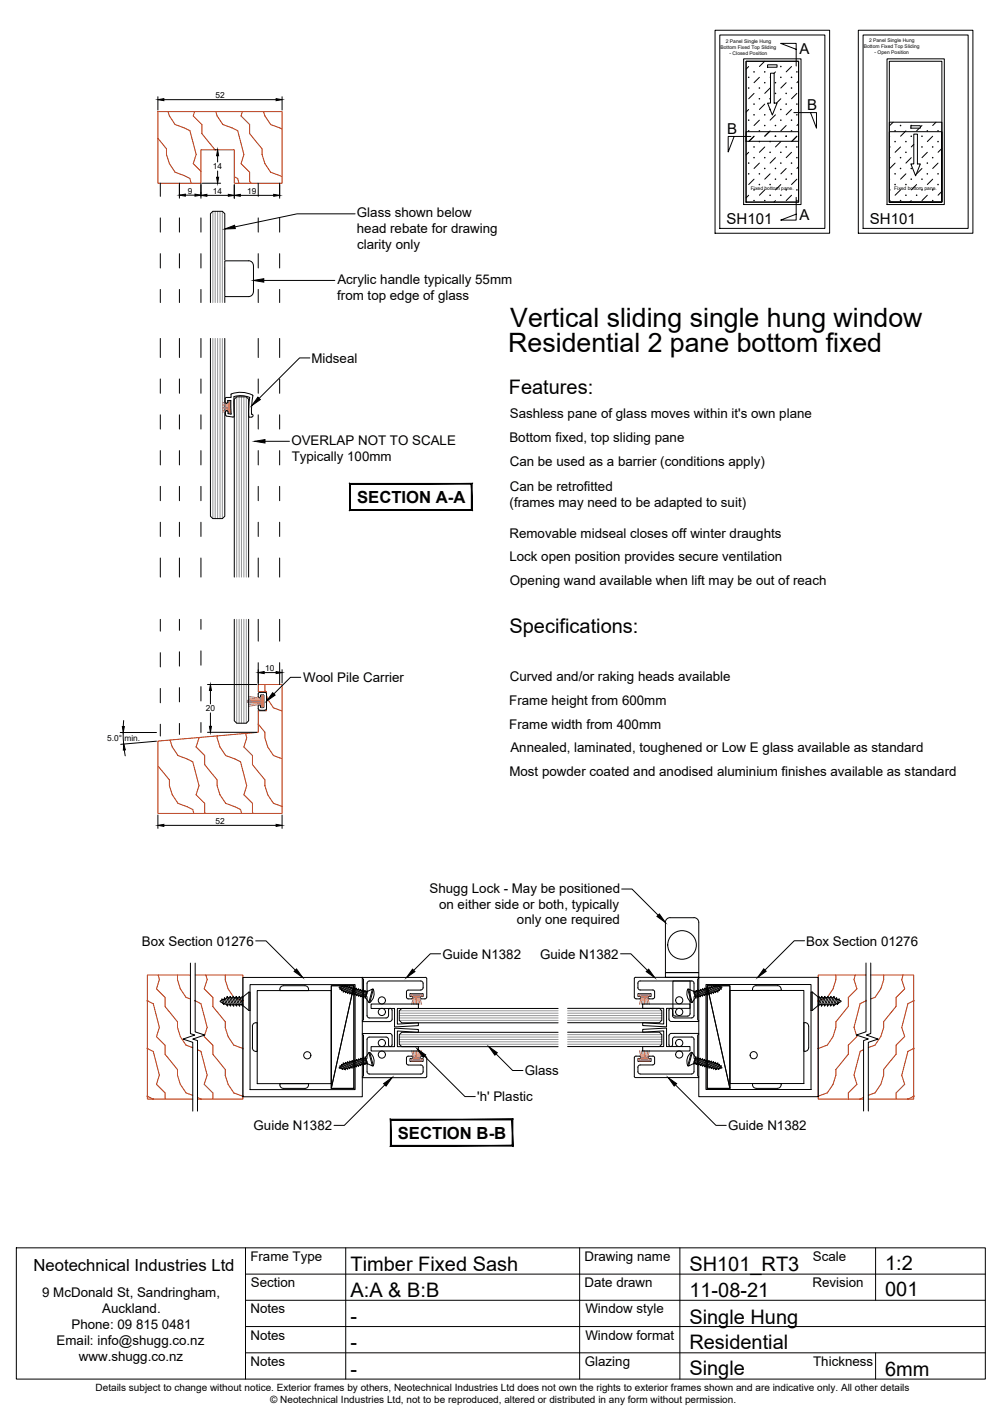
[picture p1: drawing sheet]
<svg xmlns="http://www.w3.org/2000/svg" width="210mm" height="297mm" viewBox="0 0 210 297" stroke-linecap="round" stroke-linejoin="round" font-family="sans-serif">
<!-- layer: APL Notes -->
<g fill="#000" stroke="#000" stroke-width=".21">
<path d="M98.7 101.4v5.4l.2 .1zM98.7 101.4l.2-.1v5.6zM73.4 101.4h25.3l.2-.1zM73.2 101.3h25.7l-25.5 .1zM73.2 101.3l.2 5.5v-5.4zM73.2 101.3l.2 5.5-.2 .1zM73.4 106.8l-.2 .1 25.5-.1zM73.2 106.9l25.5-.1 .2 .1z"/>
<path d="M107.3 234.6v5.3l.1 .2zM107.3 234.6l.1-.2v5.7zM81.9 234.6h25.4l.1-.2zM81.8 234.4h25.6l-25.5 .2zM81.8 234.4l.1 5.5v-5.3zM81.8 234.4l.1 5.5-.1 .2zM81.9 239.9l-.1 .2 25.5-.2zM81.8 240.1l25.5-.2 .1 .2z"/>
</g>
<!-- layer: AlumOutline -->
<g fill="none" stroke="#000" stroke-width=".21">
<path d="M33.6 38.4v2.7M37.6 38.4v2.7M42.1 38.4v2.7M54.1 38.4v2.7M58.6 38.4v2.7M33.6 45.6v3M33.6 53.1v3M37.6 45.6v3M37.6 53.1v3M42.1 45.6v3M42.1 53.1v3M54.1 45.6v3"/>
<path d="M54.1 53.1v3M58.6 45.6v3M58.6 53.1v3M33.6 60.6v2.8M33.6 70.9v4M33.6 79.4v3M37.6 60.6v2.8M37.6 70.9v4M37.6 79.4v3M42.1 60.6v2.8M42.1 70.9v4M42.1 79.4v3"/>
<path d="M54.1 60.6v2.8M54.1 70.9v4M54.1 79.4v3M58.6 60.6v2.8M58.6 70.9v4M58.6 79.4v3M33.6 86.9v3M33.6 94.4v3M37.6 86.9v3M37.6 94.4v3M42.1 86.9v3M42.1 94.4v3"/>
<path d="M54.1 86.9v3M54.1 94.4v3M58.6 86.9v3M58.6 94.4v3M33.6 101.9v3M33.6 109.4v3M33.6 116.9v4M37.6 101.9v3M37.6 109.4v3M37.6 116.9v4M42.1 101.9v3M42.1 109.4v3"/>
<path d="M42.1 116.9v4M54.1 101.9v3M54.1 109.4v3M54.1 116.9v4M58.6 101.9v3M58.6 109.4v3M58.6 116.9v4M33.6 129.7v2.5M33.6 136.7v3M37.6 129.7v2.3M37.6 136.5v3M42.1 129.7v2.1"/>
<path d="M42.1 136.3v3M54.1 129.7v4.6M54.1 138.8v4.6M58.6 129.7v4.6M58.6 138.8v4.6M33.6 144.2v3M33.6 151.7v2.5M37.6 144v3M37.6 151.5v2.3M42.1 143.8v3M42.1 151.3v2.1M50.9 204.8h25v25h-25z"/>
<path d="M52.4 206.3h22v21.9h-22zM75.9 204.9l.3 .2v8.5l-.3 .3 5.7 .1 .3-.1 .2-.4M76 204.7l-.1 .2M76 204.8h13.1M80.9 217.2l.2 .1 .3 .4v1.2a.38 .38 0 0 0 .4 .3 .38 .38 0 0 0 .3-.3v-1.9l-.2-.5h-6l.3 .4v8.5l-.3 .2 .1 .1M80.9 217.2h-3.5l-.4 .3-.1 4.2-.3 .3 .3 .3v2.2l.2 .4h11.3l.2-.4v-.9l-.2-.4-2.9-.1-.4-.4v-1.1l.2-.3h1.1v.4h-.5v.6h2.7v-.6h-.3M81.4 211.6a.37 .37 0 0 1 .3-.4 .37 .37 0 0 1 .4 .4M81.4 211.6l-.1 1.4-.4 .2M82.1 211.6v1.9M88.3 208.7l-.3 .3 .3 .2M88.3 208.8h.3v-.7h-2.7v.7h.5v.3l-1.1 .1-.2-.3v-1.1l.4-.4 2.9-.1 .2-.4v-.9l-.2-.4h-11.3l-.2 .4v2.2l-.3 .3 .3 .3 .1 4.2 .4 .2h3.5M89.1 204.7l.3 .3v3.9l-.2 .3h-.9"/>
<path d="M133.2 209.2l-.3-.4v-3.8l.2-.3h13.2l.1 .1-.3 .3v8.5l.3 .2M133.3 209.2h.7l.3-.2-.3-.3h-.4v-.6h2.8v.6h-.4l-.2 .3 .2 .2h.8M133.6 206.9l.1 .2 .4 .3h2.7M133.6 206v.9M134.1 205.5l-.4 .2-.1 .3M134.1 205.5h10.8M136.8 207.4l.3 .3v1.2l-.3 .3M140.1 211.6v1.9M140.1 211.6a.37 .37 0 0 1 .4-.4 .37 .37 0 0 1 .4 .4M140.1 213.5l.3 .4 .2 .1M140.6 216.5h-.2l-.3 .5v1.9a.37 .37 0 0 0 .4 .3 .37 .37 0 0 0 .4-.3v-1.2l.2-.4 3.8-.1 .4 .3 .1 4.2 .3 .3-.3 .3v2.2l-.3 .4-11 .1-.4-.3-.1-.2M140.6 216.5h5.8l-.3 .4v8.4l.2 .4h-13.2l-.2-.2v-3.9l.3-.4"/>
<path d="M140.6 214h5.7M140.9 211.6v1.4l.5 .2M141.4 213.2h3.5M144.9 205.5l.4 .2 .1 2.5 .3 .3-.3 .3v3.9l-.3 .5h-.2M146.4 213.8l-.1 .2M146.4 204.7h25v25h-25zM147.9 206.2h22v22h-22zM76 225.7h13.1M88.3 221.2l-.3 .3 .3 .2M88.3 221.2l.9 .1 .2 .3v3.9l-.3 .2M133.3 221.2h.7l.3 .3-.3 .2h-.4v.6h2.8v-.6h-.4l-.2-.2 .2-.3h.8M133.6 223.6v.9"/>
<path d="M136.8 221.2l.3 .4v1.1l-.3 .4M136.8 223.1h-2.7l-.4 .2-.1 .3"/>
</g>
<!-- layer: Glass -->
<g fill="none" stroke="#939598" stroke-width=".21">
<path d="M44.6 44.3v19.1M45.1 44.3v19.1M45.6 44.3v19.1M46.1 44.3v19.1M46.6 44.3v19.1M44.6 70.9v37.7M45.1 70.9v37.7M45.6 70.9v37.7M46.1 70.9v37.7M46.6 70.9v37.7M49.6 83.1v37.8M50.1 83.1v37.8"/>
<path d="M50.6 83.1v37.8M51.1 83.1v37.8M51.6 83.1v37.8M49.6 129.7v21.8M50.1 129.7v21.8M50.6 129.7v21.8M51.1 129.7v21.8M51.6 129.7v21.8M83.6 212.8h33.3M83.6 213.2h33.3M83.6 213.7h33.3M83.6 212.2h33.3"/>
<path d="M83.6 211.7h33.3M83.6 217.7h33.3M83.6 217.2h33.3M83.6 216.8h33.3M83.6 218.2h33.3M83.6 218.7h33.3M118.9 212.7h19.7M118.9 213.2h19.7M118.9 213.7h19.7M118.9 212.2h19.7M118.9 211.7h19.7M118.9 217.2h19.7"/>
<path d="M118.9 218.2h19.7M118.9 218.7h19.7M118.9 217.7h19.7M118.9 216.7h19.7"/>
</g>
<g fill="none" stroke="#000" stroke-width=".21">
<path d="M52.1 54.6a1.04 1.04 0 0 1 1 1v5.5a1.01 1.01 0 0 1-1 1M52.1 54.6h-5v7.5h5M44.1 70.9v37.2l.5 .5h2l.5-.5v-37.2M44.1 63.4v-18.6l.5-.5h2l.5 .5v18.6M49.1 120.9v-37.3l.5-.5h2l.5 .5v37.3M49.1 129.7v21.3l.5 .5h2l.5-.5v-21.3M77.7 210.3h9.9v1h-4.4v3.2l4.4-.2v.5l-5 .3v-3.8h-4.9zM77.7 219.3h4.9v-3.9l5 .3v.5l-4.4-.2v3.3h4.4v.9h-9.9zM116.9 211.3h-32.7l-.6 .4v2l.6 .6h32.7M116.9 216.2h-32.7l-.6 .6v1.9l.6 .6h32.7M118.9 211.2h19.2l.5 .5v2l-.5 .5h-19.2M118.9 216.2h19.2l.5 .5v2l-.5 .5h-19.2"/>
<path d="M134.6 210.3h9.9v.9h-4.9v3.9l-5-.3v-.6l4.4 .3v-3.3h-4.4zM134.6 215.6l5-.2v3.8h4.9v1h-9.9v-1h4.4v-3.3l-4.4 .3z"/>
<circle cx="80" cy="212" r=".75"/>
<circle cx="80" cy="209.6" r=".75"/>
<circle cx="80" cy="218.5" r=".75"/>
<circle cx="142.3" cy="218.5" r=".75"/>
<circle cx="142.3" cy="209.5" r=".75"/>
<circle cx="142.3" cy="212" r=".75"/>
<circle cx="80" cy="220.9" r=".75"/>
<circle cx="142.3" cy="220.9" r=".75"/>
</g>
<!-- layer: WeatherStrip -->
<g fill="none" stroke="#b85c73" stroke-width=".21">
<path d="M46.6 84.3l1.3 .4M46.6 84.6l1.3 .3M46.6 85l1.3 .1M46.6 85.3h1.3M47.9 84.1h.4v2.4h-.4zM47.9 85.9l-1.3 .5M47.9 85.7l-1.3 .3M47.9 85.5l-1.3 .2M48.1 84.1v2.4M51.8 146.9h3M51.8 147.1h3l-2.8 .2M52 146.6l2.8 .1h-3"/>
<path d="M52 145.9l2.8 .4M52 146.2l2.8 .3M54.8 145.7h.4v2.4h-.4zM54.8 147.5l-2.8 .5M54.8 147.3l-2.8 .3M55 145.7v2.4M86.1 208.2h2.4v.4h-2.4zM86.1 208.4h2.4M86.7 208.6l-.5 1.8M86.9 208.6l-.3 1.8M87.1 208.6l-.2 1.8M87.3 208.6v1.8"/>
<path d="M87.5 208.6l.1 1.8M87.7 208.6l.3 1.8M87.9 208.6l.4 1.8M133.8 208.2h2.4v.4h-2.4zM133.8 208.4h2.4M134.4 208.6l-.4 1.8M134.6 208.6l-.3 1.8M134.8 208.6l-.1 1.8M135 208.6v1.8M135.2 208.6l.2 1.8M135.4 208.6l.3 1.8M135.6 208.6l.5 1.8"/>
<path d="M86.1 221.9h2.4v.3h-2.4zM86.1 222h2.4M86.2 220.1l.5 1.8M86.6 220.1l.3 1.8M86.9 220.1l.2 1.8M87.3 220.1v1.8M87.6 220.1l-.1 1.8M88 220.1l-.3 1.8M88.3 220.1l-.4 1.8M133.8 221.8h2.4v.4h-2.4zM133.8 222h2.4M134 220.1l.4 1.7"/>
<path d="M134.3 220.1l.3 1.7M134.7 220.1l.1 1.7M135 220.1v1.7M135.4 220.1l-.2 1.7M135.7 220.1l-.3 1.7M136.1 220.1l-.5 1.7"/>
</g>
<!-- layer: Components -->
<g fill="none" stroke="#000" stroke-width=".21">
<path d="M47.2 83.5v.7l.2 .3 .3-.2v-.4h.6M47.4 83.3l-.2 .2M47.4 83.3h.9M47.5 86l.2 .3 .1 .3 .6 .1M48.3 83.9l.1 2.8M48.4 83.2h.1M48.4 86.7h.1M52.3 83.2a4.5 4.5 0 0 0-3.3-.1v4.2l-1.7-.2-.1-.9 .3-.2M52.3 83.2v.1M52.3 83.3l-.2 3.9 .2 .2h.4M52.7 86.7l.3 .4-.3 .3M53 82.9a4.9 4.9 0 0 0-4.6-.3v.6"/>
<path d="M53 82.9l-.3 1.9v2M54.7 145.6l.6 .1M54.7 148.2h.5M55.3 148.1l-.2 .1M55.3 145.7v2.4M55.5 145l.3 .4v3.2l-.3 .2-1.2-.1a.86 .86 0 0 1-.2-1h.4l.2 .5M55.5 145l-1.2 .1-.2 .3v.7h.4l.2-.5M140.4 192.2a1.01 1.01 0 0 0-1 1M140.4 192.2h5M145.4 192.2a1.01 1.01 0 0 1 1 1v10.5h-7v-10.5M46.4 209.5l-.3 .2v.1l.6 .3M46.4 209.5l.1-.2 .2 .2 .3-.2 .4 1.2"/>
<path d="M46.4 209.5l.3 .6M46.7 210.1l.2 .3v-.3M46.7 209.5l.2 .6M46.9 210.1l.5 .4M47 209.3v-.3l.3 .3M47.3 209.3l.4 1.2M47.4 210.5l.3 .3v-.3M47.5 209l.1-.3 .2 .3M47.5 209l.6 1.5M47.5 209l-.2 .3M47.7 210.5h.4M47.8 209h.3"/>
<path d="M47.8 209l.5 1.5M48.1 210.5l.2 .3v-.3M48.1 209l.1-.3 .2 .3M48.1 209l.6 1.5M48.3 210.5h.4M48.4 209h.4M48.4 209l.6 1.5M48.7 210.5l.3 .3v-.3h.3M48.8 209l.5 1.5M48.8 209v-.3l.3 .3M49.1 209h.3l.1-.3 .2 .3M49.1 209l.5 1.5"/>
<path d="M49.3 210.5l.3 .3v-.3M49.4 209l.5 1.5h-.3M49.7 209h.3M49.7 209l.5 1.5M50 209l.6 1.5h-.4v.3l-.3-.3M50 209l.1-.3 .2 .3M50.3 209h.4M50.3 209l.5 1.5M50.6 210.5l.2 .3v-.3M50.7 209l.2 .6M50.8 210.5h.1M50.9 208.9l1.2-1.1h.3v3.9h-.3l-1.2-1.1z"/>
<path d="M50.9 208.9l-.2-.2v.3M52.1 207.8v3.9M71.5 206.7l-.4 .1 .1 .4 .5-.5M71.7 207.4l.2 .2M71.7 206.7l.1-.2-.6 .5M71.9 207.6v.2l.2-.1M72.1 206.6l-.5 .7-.2-.2M72.1 206.6l.3-.2-.1 .2M72.1 206.6h-.4M72.1 207.7h.3M72.3 206.6l-.7 .9v-.2M72.3 206.6l.3 .1"/>
<path d="M72.4 207.7v.3l.2-.2M72.6 206.7l.2-.2v.2M72.6 206.7l-.7 .9M72.6 207.8l.2 .1M72.8 206.7l-.7 1M72.8 206.7l.3 .1M72.8 207.9v.2l.2-.2M73 207.9l.3 .1v.2l.2-.2M73.2 206.8l-.6 1M73.5 206.9l-.3-.1 .1-.2-.2 .2-.7 .9M73.5 206.9l.3-.2-.1 .3h.3l.2-.1-.7 1.1M73.5 208l.2 .1v.2l.2-.1"/>
<path d="M73.5 206.9l-.7 1M73.7 207l-.7 .9M73.9 208.2h.3M74 207l-.7 1M74.2 207.1l.2 .1-.7 .9M74.2 208.2v.3l.2-.2M74.4 208.3l.3 .1M74.4 207.2l.3-.2-.1 .2M74.6 207.2l.3 .1 .2-.2v.2M74.6 207.2l-.7 1M74.7 208.4l-.1 .2 .3-.2M74.9 208.4l.2 .1"/>
<path d="M74.9 207.3l-.7 .9M75.1 207.3l.2 .1M75.1 207.3l-.7 1M75.1 208.5v.2l.2-.2M75.3 208.5l.3 .1M75.3 207.4l.3-.2-.1 .3M75.3 207.4l-.6 1M75.5 207.5h.3M75.5 207.5l-.6 .9M75.6 208.6v.2l.2-.2 .2 .1M75.8 207.5l.2-.1v.2M75.8 207.5l-.7 1"/>
<path d="M76 207.6l.3 .1M76 207.6l-.7 .9M76 208.7v.2l.3-.1M76.3 207.7l.2-.2-.1 .2 .3 .1M76.3 208.8h.2M76.3 207.7l-.7 .9M76.4 207.7l-.6 .9M76.5 208.8v.3l.1-.1M76.7 208.6l-.2 .2M76.7 207.8l-.7 .9M76.9 207.9l-.6 .9M76.9 207.7l1.1-.5-.7 2.8"/>
<path d="M76.9 207.7l-.3 1.3 .7 1M76.9 207.7l-.2 .1M78 207.2h.2M78.2 207.2a2.34 2.34 0 0 1-.8 2.8M78.2 207.2l-.7 2.8h-.2M141 205.5h3.6v6.8l-.3 .5h-2.8l-.5-.2zM144.1 207.2a2.34 2.34 0 0 0 .7 2.8M144.1 207.2l.7 2.8h.2M144.3 207.2h-.2M145.3 207.7v-.1l.3 .2M145.4 207.9l.6 .9M145.6 207.8l.7 .9"/>
<path d="M145.6 208.6l.2 .2M145.7 209l-.3-1.3-1.1-.5 .7 2.8M145.7 209l-.7 1M145.8 208.8v.3l-.1-.1M145.8 207.7l.7 .9M146 207.6l-.2-.1v.2l-.2 .1M146 207.6l.7 1M146 208.8h-.2M146.3 208.7v.2l-.3-.1M146.3 207.6h-.3M146.3 207.6l.7 .9M146.5 207.5l-.3-.1 .1 .2"/>
<path d="M146.5 207.5l.7 1M146.7 208.6v.2l-.2-.2-.2 .1M146.8 207.4l-.3 .1M146.8 207.4l.6 1M146.9 207.4l-.2-.2 .1 .2M146.9 207.4l.7 1M147 208.5l-.3 .1M147.2 208.5v.2l-.2-.2M147.2 207.3l-.3 .1M147.2 207.3l.7 1M147.4 207.3l.7 .9M147.4 208.4l-.2 .1"/>
<path d="M147.6 208.4v.2l-.2-.2M147.7 207.2l-.3 .1-.2-.2v.2M147.7 207.2l.6 1M147.9 207.1l-.3-.1 .1 .2M147.9 208.3l-.3 .1M148.1 208.2v.3l-.2-.2M148.1 207.1h-.2l.6 1M148.3 207l.7 1M148.3 208.2h-.2M148.6 207l.6 .9M148.8 206.9l.2-.1v-.2l.2 .2 .7 .9M148.8 206.9l-.3-.2 .1 .3h-.3l-.2-.1 .7 1.1"/>
<path d="M148.8 208l-.3 .1 .1 .2-.3-.1M148.8 206.9l.7 .9M149 206.8l.7 1M149.2 207.9l-.2 .1v.2l-.2-.2M149.5 207.8v.3l-.3-.2M149.5 206.7l.6 1M149.5 206.7l-.3 .1M149.7 206.7l-.2-.2v.2M149.7 206.7l.7 .9M149.7 207.8h-.2M149.9 207.7v.2l-.2-.1M150 206.6l.7 .9v-.2"/>
<path d="M150 206.6l-.3 .1M150.1 206.5l.6 .8 .2-.2M150.1 206.5l-.2-.1 .1 .2M150.1 206.5l.5 .1M150.1 207.7h-.2M150.4 207.6v.2l-.3-.1M150.6 207.4l-.2 .2M150.8 206.7h.4l-.1 .5-.6-.7 .5 .5M169.9 207.8h.3l1.2 1.1v1.7l-1.2 1.1h-.3zM170.2 207.8v3.9M171.4 210.5h.1M171.4 208.9l.2-.2v.3"/>
<path d="M171.4 210.5v.3l.3-.3M171.6 209h.4M171.6 209l-.2 .6M172 209l.2-.3v.3M172 209l-.6 1.5M172.2 209l-.5 1.5h.4v.3l.2-.3M172.2 209h.4M172.6 209l.2-.3 .1 .3h.3M172.6 209l-.5 1.5M172.7 210.5v.3l.3-.3M172.9 209l-.6 1.5h.4M173 210.5h.3v.3l.3-.3"/>
<path d="M173.2 209l-.5 1.5M173.2 209l.3-.3v.3M173.5 209h.4M173.5 209l-.5 1.5M173.6 210.5h.4M173.9 209l.2-.3 .1 .3M173.9 209l-.6 1.5M174 210.5v.3l.2-.3M174.2 209h.3M174.2 209l-.6 1.5M174.2 210.5h.4M174.5 209l.2-.3 .1 .3"/>
<path d="M174.5 209l-.5 1.5M174.6 210.5v.3l.3-.3M174.8 209l-.6 1.5M174.8 209l.2 .3M175 209.3l.3-.3v.3M175 209.3l-.4 1.2M175.4 210.1v.3l.2-.3M175.4 210.1l-.5 .4M175.6 209.5l-.2 .6M175.8 209.5l.4 .1v.2l-.6 .3M175.8 209.5v-.3l-.2 .3-.3-.2-.4 1.2M175.8 209.5l-.2 .6"/>
<path d="M71.2 223.5l.6 .5-.6-.7-.1 .4 .4 .1M71.4 223.4l.2-.2 .5 .8M71.6 223.2v-.2l.7 .9M71.7 223.9l.4 .1M71.9 222.9l.7 .9M71.9 222.9l-.2 .2M72.1 222.8l-.2-.2v.3M72.1 222.8l.7 1M72.3 223.9l.1 .2-.3-.1M72.4 222.7l.9 1.2-.1-.2 .3-.1M72.4 222.7l-.3 .1M72.6 222.7l-.2-.2v.2"/>
<path d="M72.6 222.7l.6 1M72.6 223.8l-.3 .1M72.8 223.8v.2l-.2-.2M72.8 222.6l.7 1M72.8 222.6l-.2 .1M73 222.6l.7 .9M73 222.6l-.2-.2v.2M73.1 223.7l-.3 .1M73.3 222.5l.7 1M73.5 222.4l-.2-.1v.2l-.3 .1M73.5 222.4l.7 1.2-.2-.1h-.3l.1 .2-.3-.1M73.7 222.4l.7 .9-.2 .1"/>
<path d="M73.9 222.3l-.2-.1v.2h-.2M73.9 222.3l.7 1M74.2 222.3h-.3M74.2 222.3l.7 .9M74.4 222.2l-.2-.2v.3M74.4 222.2l.7 1M74.6 223.3l.1 .2-.3-.2M74.7 222.1l-.3 .1M74.7 222.1l.6 1M74.9 222.1l-.3-.2 .1 .2M74.9 222.1l.6 .9M75.1 223.2v.2l-.2-.2-.3 .1"/>
<path d="M75.1 222l-.2 .1M75.1 222l.7 1M75.3 222l-.2-.2v.2M75.3 222l.7 .9M75.3 223.1l-.2 .1M75.5 223l.1 .3-.3-.2M75.6 221.9l-.3 .1M75.6 221.9l.7 .9M75.8 223h-.3M75.8 221.8l.6 1M76 222.9v.2l-.2-.1M76 221.8h-.2l-.2-.1v.2"/>
<path d="M76 221.8l.7 .9M76.3 221.7l-.3-.2v.3M76.3 222.8l-.3 .1M76.3 221.7l.6 .9M76.5 221.6l-.2 .1M76.5 221.6l.2 .3M76.6 221.5l-.1-.1v.2M76.7 222.7l-.3 .1 .1 .2-.2-.2M76.7 222.7l.3 .2-.1-.1M77.3 220.5l.7 2.8-1.1-.5M77.3 220.5l-.7 1 .3 1.3M77.4 220.5a2.34 2.34 0 0 1 .8 2.7"/>
<path d="M77.5 220.5l.7 2.8M77.5 220.5h-.2M78.2 223.3h-.2M144.8 220.4a2.34 2.34 0 0 0-.7 2.8M145 220.5l-.7 2.8 1.1-.5 .3-1.3M145 220.5l-.2-.1-.7 2.9h.2M145 220.5l.7 1M145.6 222.7l.2 .1v.2l.2-.2M145.6 222.7l-.3 .1M145.7 221.5l.1-.1v.2M145.8 221.6l.2 .1M145.8 221.6l-.2 .3"/>
<path d="M146 222.8l.3 .1M146 221.7l.3-.2v.3M146 221.7l-.6 .9M146.3 221.8h.2l.2-.1v.2M146.3 221.8l-.7 .9M146.3 222.9l-.1 .2 .3-.1M146.5 223h.3M146.5 221.8l-.7 1M146.7 221.9h.3M146.7 221.9l-.7 .9M146.8 223l-.1 .2 .2-.1M146.9 223.1h.3"/>
<path d="M147 221.9l.2-.1v.2M147 221.9l-.7 1M147.2 222l.2 .1M147.2 222l-.7 1M147.2 223.1v.3l.2-.2 .3 .1M147.4 222.1l.2-.2v.2M147.4 222.1l-.6 .9M147.6 222.1l.3 .1M147.6 222.1l-.7 1M147.7 223.3l-.1 .2 .3-.2M147.9 222.2l.2-.2v.3M147.9 222.2l-.7 .9"/>
<path d="M148.1 222.3h.2M148.1 222.3l-.7 .9M148.3 222.3l.3-.1-.1 .2h.3M148.3 222.3l-.6 1M148.5 222.4l-.6 .9 .2 .1M148.8 222.4l.2-.1v.2l.2 .1M148.8 222.4l-.7 1.2 .2-.2 .3 .1-.1 .2 .3-.1M149 222.5l-.7 .9M149.2 222.6l-.6 .9M149.2 223.7l.3 .1M149.2 222.6l.3-.2v.2M149.5 222.6l-.7 1"/>
<path d="M149.5 222.6l.2 .1M149.5 223.8v.2l.2-.2M149.7 223.8l.3 .1M149.7 222.7l.2-.2v.2M149.7 222.7l-.7 .9M149.9 222.7l-.7 1-.2 .1v-.2h-.2M149.9 222.7l.2 .1M150 223.9l-.1 .2 .2-.2M150.1 222.8l.3-.2v.3M150.1 222.8l-.6 1M150.4 222.9l-.7 .9M150.4 222.9l.2 .1"/>
<path d="M150.6 223.8l-.5 .1M150.7 223.2v-.3l-.7 1M150.9 223.3l-.2-.1-.6 .7M151 223.4l-.5 .6 .6-.8 .1 .5-.4 .1"/>
<circle cx="142.9" cy="197.9" r="3"/>
</g>
<!-- layer: Timber 1 -->
<g fill="none" stroke="#b82e00" stroke-width=".21">
<path d="M33.1 23.4h26v15h-10v-7h-7v7h-9zM33.1 29l1.8 2.2v1.2l.6 1.9 1.2 1.8 3.1 1.3 .2 1M35.2 23.4l.3 .9 1.2 1.8 3.1 1.3 1.3 5M40.8 23.4l-.3 .9 1.8 1.8v1.9l2.6 3.2v.2M41.1 32.4l-.6 1.9 1.6 1.6M45.2 23.4l.3 .9 1.2 1.8 3.1 1.3 1.3 5M49.1 37l.7 .4 .3 1M50.8 23.4l-.3 .9 1.8 1.8v1.9l2.6 3.2v1.2l.6 1.9 1.2 1.8 2.4 .9M51.1 32.4l-.6 1.9 1.8 1.8v1.9l.3 .4M55.2 23.4l.3 .9 1.2 1.8 2.4 .9M33.1 155.2l21-1.8v-4.5h1.7v-4h-1.7v-1.5h5v27h-26zM35.6 155l.5 1.5 1.2 1.8 3.1 1.3 1.3 5-.6 1.9 1.8 1.8v1.9l.2 .2"/>
<path d="M41.6 154.5l-.5 2 1.8 1.8v1.9l2.6 3.2v1.2l.6 1.9 1.2 1.8 3.1 1.3 .2 .8M45.5 154.1l.6 2.4 1.2 1.8 3.1 1.3 1.3 5-.6 1.9 1.8 1.8v1.9l.2 .2M51.4 153.6l.3 1-.6 1.9 1.8 1.8v1.9l2.6 3.2v1.2l.6 1.9 1.2 1.8 1.8 .6M54.1 151.7l1.4 1.7v1.2l.6 1.9 1.2 1.8 1.8 .6M55.5 143.4l.1 1.5M55.8 145.7l.3 .8 1.2 1.8 1.8 .6M33.1 160.4l2.4 3v1.2l.6 1.9 1.2 1.8 3.1 1.3 .2 .8M30.9 209.6l1.2 .7M30.9 219.7l1.2 .5 1.3 5M32.1 210.2l1.3 5.1M33.1 204.2l.3 1M33.4 215.3l-.6 1.9 1.8 1.8v1.8l2.6 3.3v1.1l.6 1.9 1.2 1.8 1.4 .6"/>
<path d="M33.4 205.2l-.6 1.9 1.8 1.8v1.9l2.6 3.2v1.3l.6 1.8 1.2 1.9M37.2 204.2v1l.6 1.9 1.2 1.8 .9 .4M39 218.9l1.4 .6M39.9 204.2h-9v26h9.5M40.9 204.2h10v26h-9.5M40.9 209.6l1.2 .7M41.4 219.9l.7 .3 1.3 5M42.1 210.2l1.3 5.1M43.1 204.2l.3 1M43.4 215.3l-.6 1.9 1.8 1.8v1.8l2.6 3.3v1.1l.6 1.9 1.2 1.8 1.9 .7M43.4 205.2l-.6 1.9 1.8 1.8v1.9l2.6 3.2v1.3l.6 1.8 1.2 1.9M47.2 204.2v1l.6 1.9 1.2 1.8 1.9 .7"/>
<path d="M49 218.9l1.9 .7M173.3 208.9l-1.9 .7M175.1 204.2v1l-.6 1.9-1.2 1.8M179.1 204.2l-.2 1 .6 1.9-1.8 1.8v1.9l-2.6 3.2v1.2l-.6 1.9-1.2 1.8-1.9 .7M180.9 219.9l-.7 .3-1.3 5 .6 1.9-1.8 1.8v1.3M181.4 209.6l-1.2 .6-1.3 5 .6 1.9-1.8 1.8v1.9l-2.6 3.2v1.2M181.4 204.2h-10v26h9.5M182.4 204.2h9v26h-9.5M183.3 208.9l-.9 .4M185.1 204.2v1l-.6 1.9-1.2 1.8M185.1 214v1.2l-.6 1.9-1.2 1.8-1.4 .5M189.2 204.2l-.3 1 .6 1.9-1.8 1.8v1.9l-2.6 3.2"/>
<path d="M191.4 209.6l-1.2 .6-1.3 5 .6 1.9-1.8 1.8v1.9l-2.6 3.2M191.4 219.6l-1.2 .6-1.3 5 .6 1.9-1.8 1.8v1.3M30.9 229.6l1.2 .6M33.4 225.2l-.6 1.9 1.8 1.8v1.3M41.4 229.9l.7 .3M43.4 225.2l-.6 1.9 1.8 1.8v1.3M173.3 228.9l-1.9 .7M175.1 225.2l-.6 1.9-1.2 1.8M180.9 229.9l-.7 .3M183.3 228.9l-1.4 .5M185.1 224v1.2M185.1 225.2l-.6 1.9-1.2 1.8"/>
<path d="M191.4 229.6l-1.2 .6"/>
</g>
<!-- layer: Dimensions -->
<g fill="none" stroke="#000" stroke-width=".21">
<path d="M33.1 20.3v2.8M34.3 20.9h23.5M37.6 38.7v2.8M42.1 38.7v2.8M42.4 38.4h3.8M45 31.4h.3M45.6 32.6v1.3M45.6 35.8v1.3M49.1 38.7v2.8M58.6 38.7v2.8M59.1 20.3v2.8M38.8 40.9h2"/>
<path d="M43.3 40.9h4.5M50.3 40.9h7M25.2 153.4h7.6M25.8 153.4l.1 2.5M25.9 150.9l-.1 1.3M26 157.1l.2 1.2M32.8 155.3l-7.5 .6M43.5 153.4h10.3M43.5 143.4h10.3M44.1 144.6v2.9M44.1 149.3v2.9M54.1 140.3v2.8"/>
<path d="M55.3 140.9h2.5M59.1 140.3v2.8M33.1 170.7v2.8M34.3 172.9h23.5M59.1 170.7v2.8"/>
</g>
<g fill="#000" stroke="#000" stroke-width=".21">
<path d="M33.1 20.9l1.2-.2v.4zM45.4 37.1h.4l-.2 1.3zM45.6 31.4l.2 1.2h-.4zM57.8 20.7l1.3 .2-1.3 .2zM37.6 40.9l1.2-.2v.4zM40.8 40.7l1.3 .2-1.3 .2zM42.1 40.9l1.2-.2v.4zM47.8 40.7l1.3 .2-1.3 .2zM49.1 40.9l1.2-.2v.4zM57.3 40.7l1.3 .2-1.3 .2zM25.9 155.9l.4 1.2h-.5zM25.6 152.2h.4l-.2 1.2z"/>
<path d="M43.9 152.2h.4l-.2 1.2zM44.1 143.4l.2 1.2h-.4zM54.1 140.9l1.2-.2v.4zM57.8 140.7l1.3 .2-1.3 .2zM33.1 172.9l1.2-.2v.4zM57.8 172.7l1.3 .2-1.3 .2z"/>
</g>
<!-- layer: Glass -->
<g fill="#fff" stroke="#fff" stroke-width=".21">
<path d="M47.1 54.6h5.2zM47.1 54.6h5.2z"/>
<path d="M47.1 54.6l5.3 .1zM47.1 54.6l5.3 .1z"/>
<path d="M47.1 54.7l5.5 .1zM47.1 54.7l5.5 .1z"/>
<path d="M47.1 54.8l5.6 .1zM47.1 54.8l5.6 .1h-5.6z"/>
<path d="M47.1 54.9l5.7 .1-.1-.1zM47.1 54.9l5.7 .1h-5.7z"/>
<path d="M47.1 55l5.9 .1-.2-.1zM47.1 55l5.9 .1h-5.9z"/>
<path d="M47.1 55.1l5.9 .2v-.2zM47.1 55.1l5.9 .2h-5.9z"/>
<path d="M47.1 55.3l6 .2-.1-.2zM47.1 55.3l6 .2h-6z"/>
<path d="M47.1 55.5l6 .1v-.1zM47.1 55.5l6 .1h-6z"/>
<path d="M47.1 55.6l6 5.5v-5.5zM47.1 55.6l6 5.5h-6z"/>
<path d="M47.1 61.1l6 .2v-.2zM47.1 61.1l6 .2h-6z"/>
<path d="M47.1 61.3l5.9 .2 .1-.2zM47.1 61.3l5.9 .2h-5.9z"/>
<path d="M47.1 61.5l5.9 .1v-.1zM47.1 61.5l5.9 .1h-5.9z"/>
<path d="M47.1 61.6l5.7 .2 .2-.2zM47.1 61.6l5.7 .2h-5.7z"/>
<path d="M47.1 61.8l5.6 .1 .1-.1zM47.1 61.8l5.6 .1h-5.6z"/>
<path d="M47.1 61.9l5.5 .1 .1-.1zM47.1 61.9l5.5 .1h-5.5z"/>
<path d="M47.1 62h5.5zM47.1 62l5.3 .1z"/>
<path d="M47.1 62.1h5.3zM47.1 62.1h5.2z"/>
<path d="M47.1 62.1h5.2zM47.1 62.1h5z"/>
</g>
<!-- layer: TitleBlock -->
<g fill="none" stroke="#000" stroke-width=".21">
<path d="M149.8 6.3h24v42.6h-24zM150.8 7.3h22v40.5h-22zM155.8 12.3h12v30.5h-12zM156.3 12.8h11v29.5h-11zM156.3 12.8h11v16.8h-11zM156.8 13.9l-.5 .6M158 19.6l-1.2 1.1M159.1 16.2l-1.1 1.1M160.2 12.8l-1.1 1.1M160.8 13.6h2v.5h-2zM161.3 18.4l-1.1 1.2M161.4 15.3h.8v6.3h.6l-1 2.5-1-2.5h.6z"/>
<path d="M161.4 16.1l-.1 .1M162.4 15.1l-.2 .3M164.7 17.3l-1.1 1.1M165.8 13.9l-1.1 1.2M166.8 10.3l-3.3-1.2h3.3v4.7M166.9 19.6l-1.1 1.1M167.3 17l-.4 .3M179.8 6.3h24v42.6h-24zM180.8 7.3h22v40.5h-22zM185.8 12.3h12v30.5h-12zM186.3 12.8h11v29.5h-11zM153.8 28.6l-1.3 3.2v-3.2h4.8"/>
<path d="M156.3 27.6h11v14.7h-11zM156.8 22.9l-.5 .6M156.8 31.9l-.5 .6M158 28.5l-1.2 1.2M158 37.5l-1.2 1.2M159.1 25.2l-1.1 1.1M159.1 34.2l-1.1 1.1M160.2 21.8l-1.1 1.1M160.2 30.8l-1.1 1.1M160.2 39.8l-1.1 1.1M161.3 27.4l-1.1 1.1M161.3 36.4l-1.1 1.1"/>
<path d="M162.4 24.1l-1.1 1.1M162.4 33l-1.1 1.2M163.6 20.7l-.9 .9M163.6 29.7l-1.2 1.1M163.6 38.7l-1.2 1.1M164.7 26.3l-1.1 1.1M164.7 35.3l-1.1 1.1M165.8 22.9l-1.1 1.2M165.8 31.9l-1.1 1.1M165.9 29.6l1-1.1-1.1 1.2M166.3 23.6h4.7v3.2l-1.2-3.2M166.9 37.5l-1.1 1.2"/>
<path d="M167.3 25.9l-.4 .4M167.3 34.9l-.4 .4M186.3 25.6h11v16.7h-11h11v-14.7h-11v14.7zM186.4 28.5l-.1 .1M186.4 37.5l-.1 .1M187.1 25.6l-.7 .7M187.5 34.2l-1.1 1.1M188.7 30.8l-1.2 1.1M188.7 39.8l-1.2 1.1M189.8 27.4l-1.1 1.1M189.8 36.4l-1.1 1.1M190.8 26.3h2v.5h-2z"/>
<path d="M190.9 33l-1.1 1.2M191.4 28.1h.8v6.2h.6l-1 2.5-1-2.5h.6zM191.4 30.3l-.5 .5M192 38.7l-1.1 1.1M192.6 26.8l-.6 .6M193.1 26.3l-.3 .3M193.1 35.3l-1.1 1.1M194.3 31.9l-1.2 1.1M195.4 28.5l-1.1 1.2M195.4 37.5l-1.1 1.2M196.1 25.6l-.7 .7M196.5 34.2l-1.1 1.1"/>
<path d="M197.3 31.1l-.8 .8M156.8 40.9l-.5 .6M162.4 42l-.3 .3M165.8 40.9l-1.1 1.1M166.8 41.3v4.8h-3.3l3.3-1.2M190.9 42l-.3 .3M194.3 40.9l-1.2 1.1M197.3 40.1l-.8 .8"/>
</g>
<g fill="#000" stroke="#000" stroke-width=".21">
<circle cx="156.8" cy="18.4" r=".06"/>
<circle cx="156.8" cy="16.2" r=".06"/>
<circle cx="158" cy="15.1" r=".06"/>
<circle cx="159.1" cy="18.4" r=".06"/>
<circle cx="160.2" cy="17.3" r=".06"/>
<circle cx="160.2" cy="15.1" r=".06"/>
<circle cx="162.4" cy="17.3" r=".06"/>
<circle cx="162.4" cy="19.6" r=".06"/>
<circle cx="163.6" cy="13.9" r=".06"/>
<circle cx="163.6" cy="16.2" r=".06"/>
<circle cx="164.7" cy="19.6" r=".06"/>
<circle cx="165.8" cy="16.2" r=".06"/>
<circle cx="165.8" cy="18.4" r=".06"/>
<circle cx="166.9" cy="15.1" r=".06"/>
<circle cx="156.8" cy="36.4" r=".06"/>
<circle cx="156.8" cy="25.2" r=".06"/>
<circle cx="156.8" cy="27.4" r=".06"/>
<circle cx="156.8" cy="34.2" r=".06"/>
<circle cx="158" cy="30.8" r=".06"/>
<circle cx="158" cy="33" r=".06"/>
<circle cx="158" cy="21.8" r=".06"/>
<circle cx="158" cy="39.8" r=".06"/>
<circle cx="158" cy="24.1" r=".06"/>
<circle cx="159.1" cy="27.4" r=".06"/>
<circle cx="159.1" cy="36.4" r=".06"/>
<circle cx="159.1" cy="38.7" r=".06"/>
<circle cx="159.1" cy="20.7" r=".06"/>
<circle cx="159.1" cy="29.7" r=".06"/>
<circle cx="160.2" cy="26.3" r=".06"/>
<circle cx="160.2" cy="33" r=".06"/>
<circle cx="160.2" cy="24.1" r=".06"/>
<circle cx="160.2" cy="35.3" r=".06"/>
<circle cx="161.3" cy="38.7" r=".06"/>
<circle cx="161.3" cy="20.7" r=".06"/>
<circle cx="161.3" cy="29.7" r=".06"/>
<circle cx="161.3" cy="31.9" r=".06"/>
<circle cx="161.3" cy="22.9" r=".06"/>
<circle cx="162.4" cy="26.3" r=".06"/>
<circle cx="162.4" cy="35.3" r=".06"/>
<circle cx="162.4" cy="37.5" r=".06"/>
<circle cx="162.4" cy="28.5" r=".06"/>
<circle cx="163.6" cy="31.9" r=".06"/>
<circle cx="163.6" cy="25.2" r=".06"/>
<circle cx="163.6" cy="34.2" r=".06"/>
<circle cx="163.6" cy="22.9" r=".06"/>
<circle cx="164.7" cy="30.8" r=".06"/>
<circle cx="164.7" cy="28.5" r=".06"/>
<circle cx="164.7" cy="21.8" r=".06"/>
<circle cx="164.7" cy="37.5" r=".06"/>
<circle cx="164.7" cy="39.8" r=".06"/>
<circle cx="165.8" cy="25.2" r=".06"/>
<circle cx="165.8" cy="34.2" r=".06"/>
<circle cx="165.8" cy="36.4" r=".06"/>
<circle cx="165.8" cy="27.4" r=".06"/>
<circle cx="166.9" cy="39.8" r=".06"/>
<circle cx="166.9" cy="21.8" r=".06"/>
<circle cx="166.9" cy="33" r=".06"/>
<circle cx="166.9" cy="24.1" r=".06"/>
<circle cx="166.9" cy="30.8" r=".06"/>
<circle cx="186.4" cy="39.8" r=".06"/>
<circle cx="186.4" cy="30.8" r=".06"/>
<circle cx="186.4" cy="33" r=".06"/>
<circle cx="187.5" cy="27.4" r=".06"/>
<circle cx="187.5" cy="29.7" r=".06"/>
<circle cx="187.5" cy="36.4" r=".06"/>
<circle cx="187.5" cy="38.7" r=".06"/>
<circle cx="188.6" cy="33" r=".06"/>
<circle cx="188.6" cy="26.3" r=".06"/>
<circle cx="188.6" cy="35.3" r=".06"/>
<circle cx="189.8" cy="29.7" r=".06"/>
<circle cx="189.8" cy="31.9" r=".06"/>
<circle cx="189.8" cy="38.7" r=".06"/>
<circle cx="190.9" cy="37.5" r=".06"/>
<circle cx="190.9" cy="26.3" r=".06"/>
<circle cx="190.9" cy="28.5" r=".06"/>
<circle cx="190.9" cy="35.3" r=".06"/>
<circle cx="193.1" cy="39.8" r=".06"/>
<circle cx="193.1" cy="37.5" r=".06"/>
<circle cx="193.1" cy="28.5" r=".06"/>
<circle cx="193.1" cy="30.8" r=".06"/>
<circle cx="194.3" cy="36.4" r=".06"/>
<circle cx="194.3" cy="27.4" r=".06"/>
<circle cx="194.3" cy="34.2" r=".06"/>
<circle cx="195.4" cy="30.8" r=".06"/>
<circle cx="195.4" cy="33" r=".06"/>
<circle cx="195.4" cy="39.8" r=".06"/>
<circle cx="196.5" cy="27.4" r=".06"/>
<circle cx="196.5" cy="38.7" r=".06"/>
<circle cx="196.5" cy="29.7" r=".06"/>
<circle cx="196.5" cy="36.4" r=".06"/>
<circle cx="158" cy="42" r=".06"/>
<circle cx="160.2" cy="42" r=".06"/>
<circle cx="161.3" cy="40.9" r=".06"/>
<circle cx="163.6" cy="40.9" r=".06"/>
<circle cx="166.9" cy="42" r=".06"/>
<circle cx="186.4" cy="42" r=".06"/>
<circle cx="188.6" cy="42" r=".06"/>
<circle cx="189.8" cy="40.9" r=".06"/>
<circle cx="192" cy="40.9" r=".06"/>
<circle cx="195.4" cy="42" r=".06"/>
</g>
<!-- layer: Timber 1 -->
<g fill="#b82e00" stroke="#b82e00" stroke-width=".21">
<circle cx="50.9" cy="209.6" r=".08"/>
<circle cx="50.9" cy="219.7" r=".08"/>
<circle cx="50.9" cy="229.6" r=".08"/>
<circle cx="42.1" cy="230.2" r=".08"/>
<circle cx="32.1" cy="230.2" r=".08"/>
<circle cx="40.9" cy="209.6" r=".08"/>
<circle cx="30.9" cy="209.6" r=".08"/>
<circle cx="30.9" cy="219.6" r=".08"/>
<circle cx="30.9" cy="229.6" r=".08"/>
<circle cx="171.4" cy="209.6" r=".08"/>
<circle cx="171.4" cy="219.6" r=".08"/>
<circle cx="171.4" cy="229.6" r=".08"/>
<circle cx="180.2" cy="230.2" r=".08"/>
<circle cx="190.2" cy="230.2" r=".08"/>
<circle cx="181.4" cy="209.6" r=".08"/>
<circle cx="191.4" cy="209.6" r=".08"/>
<circle cx="191.4" cy="219.6" r=".08"/>
<circle cx="191.4" cy="229.6" r=".08"/>
</g>
<!-- layer: Shugg Blocks -->
<path d="M39.9 201.7v14.8l.9 .3-2.5 .9 2.1 .6v14.5M40.9 201.7v14.5l2 .6-2.5 .9 1 .3v14.8M181.4 201.7v14.4l-2 .7 2.5 .8-1 .4v14.7M182.4 201.7v14.8l-.9 .3 2.5 .9-2.1 .6v14.4" fill="none" stroke="#000" stroke-width=".21"/>
<!-- layer: Components 3 -->
<path d="M69.4 206.5h4.7v21.5h-4.7zM74.1 206.5l-4.7 21.5M139.4 203.7h7v1h-7zM148.1 206.5h4.8v21.5h-4.8zM148.1 206.5l4.8 21.5" fill="none" stroke="#000" stroke-width=".21"/>
<!-- layer: Counterweight -->
<g fill="none" stroke="#000" stroke-width=".21">
<path d="M52.9 215a.78 .78 0 0 1 1-.7v5.9a.82 .82 0 0 1-1-.7M52.9 215v4.5M53.9 207.5h15.5v19.5h-15.5zM58.6 207.2a.75 .75 0 0 1 .8-.7h4.5a.8 .8 0 0 1 .7 1h-6v-.3M152.9 207.5h15.5v19.5h-15.5zM158.4 206.5a.8 .8 0 0 0-.8 1h6.1v-.3M158.4 206.5h4.5M162.9 206.5a.75 .75 0 0 1 .7 .7M168.6 214.2a.75 .75 0 0 1 .8 .8M168.6 214.2h-.2v6a.81 .81 0 0 0 1-.7M169.4 215v4.5M58.6 227.2a.75 .75 0 0 0 .8 .8h4.5a.79 .79 0 0 0 .7-1h-6v.3"/>
<path d="M163.6 227.2a.75 .75 0 0 1-.7 .8h-4.5M163.7 227.2v-.2h-6.1a.81 .81 0 0 0 .8 1"/>
<circle cx="64.4" cy="221.1" r=".75"/>
<circle cx="157.9" cy="221" r=".75"/>
</g>
<!-- layer: Title Block -->
<g fill="none" stroke="#000" stroke-width=".21">
<path d="M55.3 58.7h14.8M74.4 44.8h-12.2l-13 2.7M64.9 75h-2.1l-8.5 8.4M55.5 92.4h5.1M63 141.9h-2.2l-3.4 3.5M53.6 197.1h2.1l6.2 6.1M92.3 199.8h-2.2l-3.4 3.5M130 199.8h2.2l3.4 3.5M130.2 186.2h2.2l5.5 5.5M168.5 197.1h-2.1l-6.2 6.1M80.6 227.3l-8.5 8.4h-2.1M88.9 221.2l8.5 8.5h2.2"/>
<path d="M103.9 220.8l3.5 3.4h2.2M141.5 227.3l8.5 8.4h2.1M3.4 261.4h203v27.5h-203zM51.4 266.9h155M51.4 272.4h155M51.4 277.9h155M51.4 261.4v27.5M72.4 261.4v27.5M121.4 261.4v27.5M142.4 261.4v27.5M183.4 261.4v11M51.4 283.4h155"/>
<path d="M183.4 283.4v5.5"/>
</g>
<g fill="#000" stroke="#000" stroke-width=".21">
<path d="M47.1 48l2-.8 .2 .7zM53.1 58.7l2.2-.3v.7zM54 83.2l.5 .5-1.8 1.3zM53.4 92.4l2.1-.3v.7zM57.1 145.1l.5 .5-1.8 1.3zM138.1 191.5l1.3 1.7-1.8-1.2zM62.1 203l1.3 1.8-1.8-1.3zM86.4 203l.5 .5-1.8 1.3zM135.9 203l1.3 1.8-1.8-1.3zM160 203l.5 .5-1.8 1.3zM80.4 227l1.7-1.3-1.2 1.8zM87.4 219.7l1.8 1.3-.5 .5z"/>
<path d="M102.4 219.3l1.8 1.2-.5 .5zM140 225.7l1.7 1.3-.5 .5z"/>
</g>
<g font-size="5.6">
<text x="106.9" y="68.6">Vertical sliding single hung window</text>
<text x="106.5" y="73.6">Residential 2 pane bottom fixed</text>
</g>
<g font-size="4.2">
<text x="106.6" y="82.6">Features:</text>
<text x="106.7" y="132.6">Specifications:</text>
<text x="73.4" y="266.2">Timber Fixed Sash</text>
<text x="144.4" y="266.2">SH101_RT3</text>
<text x="185.4" y="265.9">1:2</text>
<text x="73.4" y="271.7">A:A &amp; B:B</text>
<text x="144.4" y="271.6">11-08-21</text>
<text x="185.4" y="271.6">001</text>
<text x="73.4" y="277.2">-</text>
<text x="144.4" y="277.2">Single Hung</text>
<text x="73.4" y="282.7">-</text>
<text x="144.4" y="282.6">Residential</text>
<text x="73.4" y="288.2">-</text>
<text x="144.4" y="288.1">Single</text>
<text x="185.4" y="288.2">6mm</text>
</g>
<g font-size="3.5">
<text x="74.8" y="105.3">SECTION A-A</text>
<text x="83.3" y="238.5">SECTION B-B</text>
<text x="7" y="266.3">Neotechnical Industries Ltd</text>
</g>
<g font-size="3.1">
<text x="167.5" y="11.3">A</text>
<text x="169.1" y="23">B</text>
<text x="152.3" y="28">B</text>
<text x="152.2" y="47">SH101</text>
<text x="167.5" y="46.1">A</text>
<text x="182.2" y="47">SH101</text>
</g>
<g font-size="2.8">
<text x="74.8" y="45.5">Glass shown below</text>
<text x="74.8" y="48.9">head rebate for drawing</text>
<text x="74.8" y="52.2">clarity only</text>
<text x="70.7" y="59.4">Acrylic handle typically 55mm</text>
<text x="70.6" y="62.8">from top edge of glass</text>
<text x="65.2" y="76">Midseal</text>
<text x="106.8" y="87.6">Sashless pane of glass moves within it's own plane</text>
<text x="61" y="93.2">OVERLAP NOT TO SCALE</text>
<text x="106.7" y="92.6">Bottom fixed, top sliding pane</text>
<text x="61.1" y="96.5">Typically 100mm</text>
<text x="106.8" y="97.6">Can be used as a barrier (conditions apply)</text>
<text x="106.8" y="106.3">(frames may need to be adapted to suit)</text>
<text x="106.8" y="102.9">Can be retrofitted</text>
<text x="106.7" y="112.6">Removable midseal closes off winter draughts</text>
<text x="106.7" y="117.6">Lock open position provides secure ventilation</text>
<text x="106.8" y="122.6">Opening wand available when lift may be out of reach</text>
<text x="63.5" y="142.9">Wool Pile Carrier</text>
<text x="106.8" y="142.6">Curved and/or raking heads available</text>
<text x="106.7" y="147.6">Frame height from 600mm</text>
<text x="106.7" y="152.7">Frame width from 400mm</text>
<text x="106.9" y="157.6">Annealed, laminated, toughened or Low E glass available as standard</text>
<text x="106.7" y="162.6">Most powder coated and anodised aluminium finishes available as standard</text>
<text x="90" y="187">Shugg Lock - May be positioned</text>
<text x="92" y="190.3">on either side or both, typically</text>
<text x="108.3" y="193.6">only one required</text>
<text x="29.7" y="198.1">Box Section 01276</text>
<text x="92.7" y="200.8">Guide N1382</text>
<text x="113.1" y="200.8">Guide N1382</text>
<text x="168.9" y="198.1">Box Section 01276</text>
<text x="109.9" y="225.3">Glass</text>
<text x="100" y="230.7">'h' Plastic</text>
<text x="53.1" y="236.8">Guide N1382</text>
<text x="152.5" y="236.8">Guide N1382</text>
<text x="52.4" y="264.1">Frame Type</text>
<text x="52.5" y="269.7">Section</text>
<text x="122.4" y="264.1">Drawing name</text>
<text x="122.4" y="269.6">Date drawn</text>
<text x="170.2" y="269.6">Revision</text>
<text x="170.3" y="264.2">Scale</text>
<text x="8.8" y="271.8">9 McDonald St, Sandringham,</text>
<text x="21.4" y="275.1">Auckland.</text>
<text x="52.5" y="275.1">Notes</text>
<text x="122.6" y="275.1">Window style</text>
<text x="11.9" y="281.8">Email: info@shugg.co.nz</text>
<text x="15" y="278.5">Phone: 09 815 0481</text>
<text x="52.5" y="280.6">Notes</text>
<text x="122.6" y="280.7">Window format</text>
<text x="16.5" y="285.2">www.shugg.co.nz</text>
<text x="52.5" y="286.1">Notes</text>
<text x="122.5" y="286.2">Glazing</text>
<text x="170.3" y="286.1">Thickness</text>
</g>
<g font-size="2.1">
<text x="20" y="291.4">Details subject to change without notice. Exterior frames by others, Neotechnical Industries Ltd does not own the rights to exterior frames shown and are indicative only. All other details</text>
<text x="56.6" y="293.9">© Neotechnical Industries Ltd, not to be reproduced, altered or distributed in any form without permission.</text>
</g>
<g font-size="1.7">
<text x="45.1" y="20.5">52</text>
<text x="44.6" y="35.5">14</text>
<text x="39.3" y="40.5">9</text>
<text x="44.6" y="40.6">14</text>
<text x="51.8" y="40.6">19</text>
<text x="55.6" y="140.6">10</text>
<text x="43.1" y="149">20</text>
<text x="22.5" y="155.3">5.0° min.</text>
<text x="45.1" y="172.6">52</text>
</g>
<g font-size="1">
<text x="150.9" y="10.2">Bottom Fixed Top Sliding</text>
<text x="152" y="8.9">2 Panel Single Hung</text>
<text x="152.8" y="11.5">- Closed Position</text>
<text x="180.9" y="10.1">Bottom Fixed Top Sliding</text>
<text x="182" y="8.8">2 Panel Single Hung</text>
<text x="183.2" y="11.4">- Open Position</text>
<text x="157.3" y="39.9">Fixed bottom pane.</text>
<text x="187.3" y="39.9">Fixed bottom pane.</text>
</g>
</svg>
